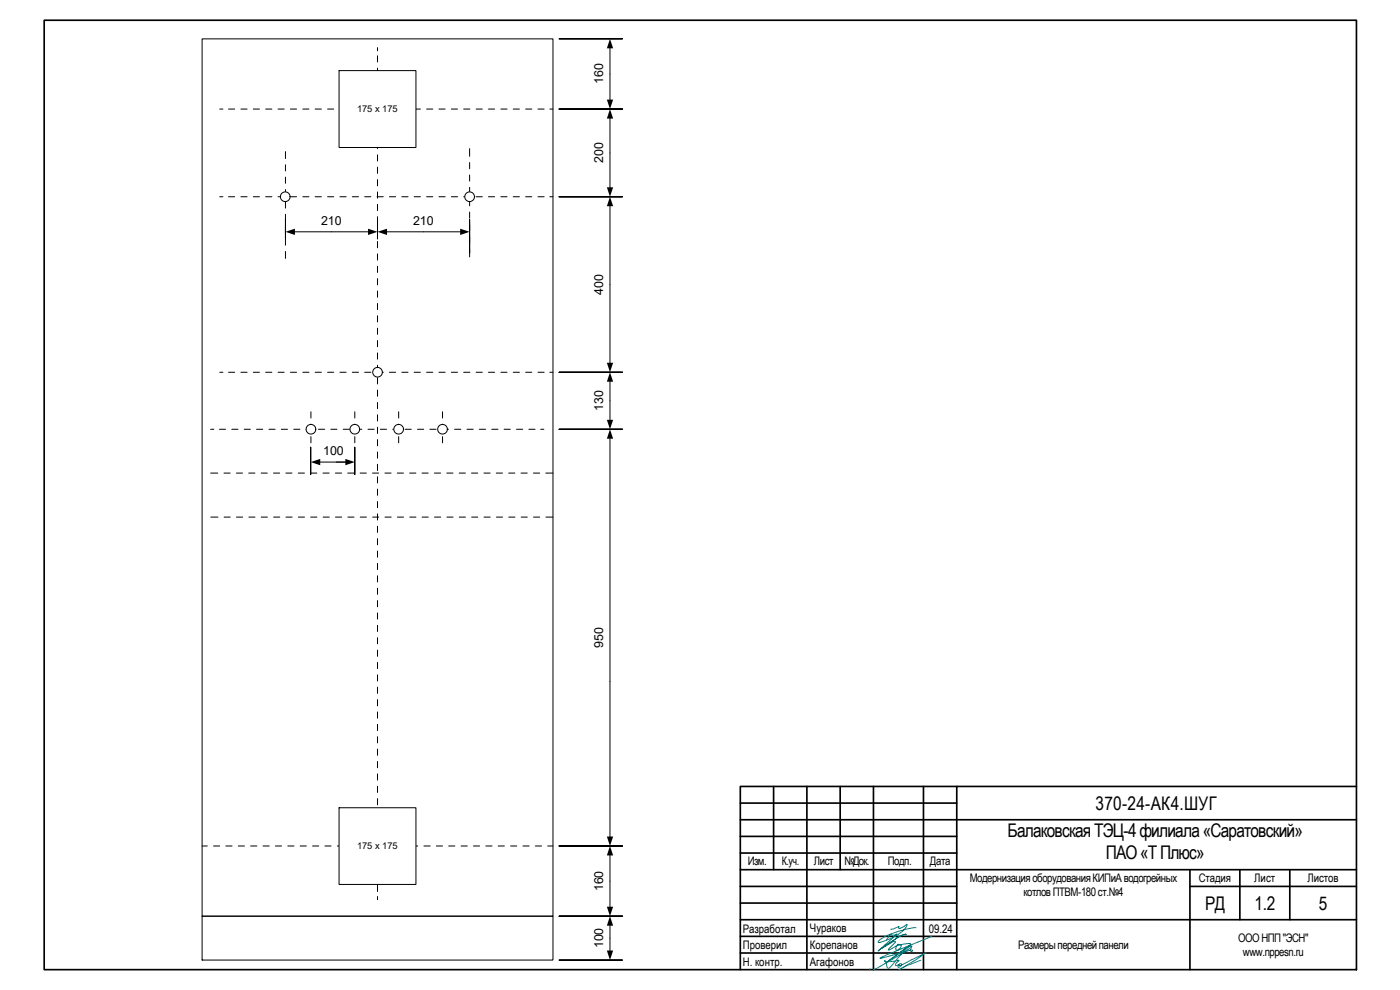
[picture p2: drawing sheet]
<svg xmlns="http://www.w3.org/2000/svg" width="420mm" height="297mm" viewBox="0 0 420 297" stroke-linecap="round" stroke-linejoin="round" font-family="sans-serif">
<g fill="none" stroke="#000" stroke-width=".5">
<path d="M13.3 6.1h393.8v284.8h-393.8zM232.2 236v24.9M242.2 236v54.9M252.1 236v24.9M262.1 236v54.9M277.1 236v54.9M287.1 236v54.9M407.1 236h-184.9v54.9M222.2 246h184.9M222.2 241h64.9M222.2 251h64.9M222.2 255.9h64.9"/>
<path d="M222.2 260.9h184.9M222.2 266h64.9M222.2 271h64.9M357.1 260.9v30M357.1 266h50M372.1 260.9v15M387.1 260.9v15M407.1 275.9h-184.9M222.2 285.9h64.9M222.2 280.9h64.9"/>
</g>
<path d="M274.9 278.4a22.7 22.7 0 0 0-11.2 3.9l-.1 .5a14.5 14.5 0 0 0 8.4-4.7l.2-.8-2.1 1.3a.29 .29 0 0 1-.4-.2 .29 .29 0 0 1 .1-.4l-2.5 .8M261.1 290.7l-.1 .3M269.8 291l4.7-2.8 3.4-2.4-5.4 2.8a3.8 3.8 0 0 1-2.6 1 .37 .37 0 0 1 .3-.5 .37 .37 0 0 1 .4 .5 .6 .6 0 0 1-.4 .6 .6 .6 0 0 1-.7-.3l.3-.4-.9 .3a.54 .54 0 0 1-.2-.6 .54 .54 0 0 1 .5-.4 .51 .51 0 0 0 .5-.7h-.1a7.5 7.5 0 0 1-4.2 .2l.1-.1a1.25 1.25 0 0 1 .6 1.5 .57 .57 0 0 0 .3 .8 .57 .57 0 0 0 .7-.2l1.5-1.8a14.9 14.9 0 0 1 4.9-4.7v.3l-3.2 2.3-8.2 4.6M276.4 288.1l-3.8 1.4-2.8 1.5M279.6 281l-15.5 6.5 .2 .1 9.1-2.6 .5 .2-.2 .3-.3-.1-.2-.3 .3-.6a.49 .49 0 0 0-.1-.5 .49 .49 0 0 0-.5-.1l-7.1 5 7.5-5.7-.6-.1-3.4 .5a.62 .62 0 0 1 1-.1 .62 .62 0 0 1-.2 1l-1 .6-.3-.4 .3-1-2.1 1.3h-.4l2.1-2.2v-.3l-.2-.1-3.9 2.1 5.4-3.6 1.9-.6-1.9 .6-6.5 4.4 5.7-5.1-1.1 .4-.9-.3-1.1 1.6" fill="none" stroke="#008080" stroke-width=".3"/>
<g fill="none" stroke="#000" stroke-width=".3">
<path d="M113.3 14.3v.9M113.3 16.7v1.9M65.9 32.7h1M68.6 32.7h1.8M72.3 32.7h1.9M76 32.7h1.9M79.7 32.7h1.9M83.4 32.7h1.9M87.2 32.7h1.8M90.9 32.7h1.8M94.6 32.7h1.8M98.3 32.7h1.8"/>
<path d="M102 32.7h1.9M105.7 32.7h1.9M109.4 32.7h1.9M113.2 32.7h1.8M113.3 20.4v1.9M113.3 24.2v1.8M113.3 27.9v1.8M113.3 31.6v1.9M113.3 35.3v1.9M113.3 39v1.9M116.9 32.7h1.8M120.6 32.7h1.9"/>
<path d="M124.3 32.7h1.9M128 32.7h1.9M131.7 32.7h1.9M135.5 32.7h1.8M139.2 32.7h1.8M142.9 32.7h1.8M146.6 32.7h1.9M150.3 32.7h1.9M154 32.7h1.9M157.7 32.7h1.9M161.4 32.7h1.9M165 32.7h1"/>
<path d="M65.9 59h1M68.6 59h1.8M72.3 59h1.9M76 59h1.9M79.7 59h1.9M83.4 59h1.9M85.7 45.5v2.1M85.7 49.4v1.9M85.7 53.1v1.9M85.7 56.9v1.8M87.2 59h1.8M90.9 59h1.8"/>
<path d="M94.6 59h1.8M98.3 59h1.8M102 59h1.9M105.7 59h1.9M109.4 59h1.9M113.2 59h1.8M113.3 42.7v1.9M113.3 46.5v1.8M113.3 50.2v1.8M113.3 53.9v1.9M113.3 57.6v1.9M116.9 59h1.8"/>
<path d="M120.6 59h1.9M124.3 59h1.9M128 59h1.9M131.7 59h1.9M135.5 59h1.8M139.2 59h1.8M140.9 44.6v2.3M140.9 48.8v1.8M140.9 52.5v1.8M140.9 56.2v1.9M140.9 59.9v1.9M142.9 59h1.8"/>
<path d="M146.6 59h1.9M150.3 59h1.9M154 59h1.9M157.7 59h1.9M161.4 59h1.9M165 59h1M85.7 60.6v1.8M85.7 64.3v1.8M85.7 68v1.9M85.7 71.7v1.9M85.7 75.4v2.1M113.3 61.3v1.9"/>
<path d="M113.3 65v1.9M113.3 68.7v1.9M113.3 72.5v1.8M113.3 76.2v1.8M113.3 79.9v1.8M140.9 63.6v1.9M140.9 67.4v1.8M140.9 71.1v1.8M140.9 74.8v2.3M113.3 83.6v1.9M113.3 87.3v1.9M113.3 91v1.9"/>
<path d="M113.3 94.7v1.9M113.3 98.5v1.8M113.3 102.2v1.8M113.3 105.9v1.9M113.3 109.6v1.9M113.3 113.3v1.9M113.3 117v1.9M113.3 120.8v1.8M113.3 124.5v1.8M113.3 128.2v1.8M113.3 131.9v1.9M113.3 135.6v1.9"/>
<path d="M113.3 139.3v1.9M113.3 143v1.9M113.3 146.7v1.9M113.3 150.5v1.8M113.3 154.2v1.8M113.3 157.9v1.9M113.3 161.6v1.9M113.3 165.3v1.9M113.3 169v1.9M113.3 172.8v1.8M113.3 176.5v1.8M113.3 180.2v1.9"/>
<path d="M113.3 183.9v1.9M113.3 187.6v1.9M113.3 191.3v1.9M113.3 195.1v1.8M113.3 198.8v1.8M113.3 202.5v1.8M113.3 206.2v1.8M113.3 209.9v1.9M113.3 213.6v1.9M113.3 217.3v1.9M113.3 221v1.9M113.3 224.8v1.8"/>
<path d="M113.3 228.5v1.8M113.3 232.2v1.9M113.3 235.9v1.9M113.3 239.6v1.9M60.7 253.8h1.5M64.1 253.8h1.8M67.8 253.8h1.8M71.5 253.8h1.9M75.2 253.8h1.9M78.9 253.8h1.9M82.6 253.8h1.9M86.4 253.8h1.8"/>
<path d="M90.1 253.8h1.8M93.8 253.8h1.9M97.5 253.8h1.9M101.2 253.8h1.9M104.9 253.8h1.9M108.7 253.8h1.8M112.4 253.8h1.8M113.3 243.3v1.9M113.3 247.1v1.8M113.3 250.8v1.8M113.3 254.5v1.8M113.3 258.2v1.9"/>
<path d="M116.1 253.8h1.9M119.8 253.8h1.9M123.5 253.8h1.9M127.2 253.8h1.9M130.9 253.8h1.9M134.7 253.8h1.8M138.4 253.8h1.8M142.1 253.8h1.8M145.8 253.8h1.9M149.5 253.8h1.9M153.2 253.8h1.9M156.9 253.8h1.9"/>
<path d="M160.7 253.8h1.8M164.4 253.8h1.6M113.3 261.9v1.9M113.3 265.6v1.9M113.3 269v.9"/>
</g>
<path d="M101.8 21.2h23v23.1h-23z" fill="#fff"/>
<path d="M101.8 21.2h23v23.1h-23z" fill="none" stroke="#000" stroke-width=".3"/>
<path d="M101.8 242.4h23v23h-23z" fill="#fff"/>
<path d="M101.8 242.4h23v23h-23z" fill="none" stroke="#000" stroke-width=".3"/>
<circle cx="140.9" cy="59" r="1.45" fill="#fff"/>
<circle cx="140.9" cy="59" r="1.45" fill="none" stroke="#000" stroke-width=".3"/>
<circle cx="85.6" cy="59" r="1.45" fill="#fff"/>
<g fill="none" stroke="#000" stroke-width=".3">
<path d="M65.9 111.7h1M68.6 111.7h1.8M72.3 111.7h1.9M76 111.7h1.9M79.7 111.7h1.9M83.4 111.7h1.9M87.2 111.7h1.8M90.9 111.7h1.8M94.6 111.7h1.8M98.3 111.7h1.8M102 111.7h1.9M105.7 111.7h1.9"/>
<path d="M109.4 111.7h1.9M113.2 111.7h1.8M116.9 111.7h1.8M120.6 111.7h1.9M124.3 111.7h1.9M128 111.7h1.9M131.7 111.7h1.9M135.5 111.7h1.8M139.2 111.7h1.8M142.9 111.7h1.8M146.6 111.7h1.9M150.3 111.7h1.9"/>
<path d="M154 111.7h1.9M157.7 111.7h1.9M161.4 111.7h1.9M165 111.7h1"/>
<circle cx="85.6" cy="59" r="1.45"/>
</g>
<circle cx="113.3" cy="111.7" r="1.45" fill="#fff"/>
<g fill="none" stroke="#000" stroke-width=".3">
<path d="M63.2 128.8h1M65.9 128.8h1.8M69.6 128.8h1.8M73.3 128.8h1.8M77 128.8h1.9M80.7 128.8h1.9M84.4 128.8h1.9M88.1 128.8h1.9M91.9 128.8h1.8M93.3 123.5v1.9M93.3 127.3v1.8M93.3 131v1.9"/>
<path d="M95.6 128.8h1.8M99.3 128.8h1.8M103 128.8h1.9M106.5 123.5v1.9M106.5 127.3v1.8M106.5 131v1.9M106.7 128.8h1.9M110.4 128.8h1.9M114.1 128.8h1.9M117.9 128.8h1.8M119.6 123.5v1.9M119.6 127.3v1.8"/>
<path d="M119.6 131v1.9M121.6 128.8h1.8M125.3 128.8h1.9M129 128.8h1.9M132.7 128.8h1.9M132.8 123.5v1.9M132.8 127.3v1.8M132.8 131v1.9M136.4 128.8h1.9M140.2 128.8h1.8M143.9 128.8h1.8M147.6 128.8h1.8"/>
<path d="M151.3 128.8h1.9M155 128.8h1.9M158.7 128.8h1.9M162.3 128.8h.9M63.2 141.9h2.2M63.3 155.2h2.1M67.2 141.9h1.9M67.3 155.2h1.8M70.9 141.9h1.9M71 155.2h1.8M74.6 141.9h1.9M74.7 155.2h1.8"/>
<path d="M78.4 141.9h1.8M78.4 155.2h1.9M82.1 141.9h1.8M82.1 155.2h1.9M85.8 141.9h1.8M85.8 155.2h1.9M89.5 141.9h1.9M89.5 155.2h1.9M93.2 141.9h1.9M93.2 155.2h1.9M96.9 141.9h1.9M97 155.2h1.8"/>
<path d="M100.7 141.9h1.8M100.7 155.2h1.8M104.4 141.9h1.8M104.4 155.2h1.8M108.1 141.9h1.8M108.1 155.2h1.9M111.8 141.9h1.9M111.8 155.2h1.9M115.5 141.9h1.9M115.5 155.2h1.9M119.2 141.9h1.9M119.3 155.2h1.8"/>
<path d="M122.9 141.9h1.9M123 155.2h1.8M126.7 141.9h1.8M126.7 155.2h1.8M130.4 141.9h1.8M130.4 155.2h1.9M134.1 141.9h1.8M134.1 155.2h1.9M137.8 141.9h1.9M137.8 155.2h1.9M141.5 141.9h1.9M141.6 155.2h1.8"/>
<path d="M145.2 141.9h1.9M145.3 155.2h1.8M148.9 141.9h1.9M149 155.2h1.8M152.7 141.9h1.8M152.7 155.2h1.8M156.4 141.9h1.8M156.4 155.2h1.9M160.1 141.9h1.9M160.1 155.2h1.9M163.8 141.9h2.2M163.8 155.2h2.2"/>
<circle cx="113.3" cy="111.7" r="1.45"/>
</g>
<circle cx="132.8" cy="128.8" r="1.45" fill="#fff"/>
<circle cx="132.8" cy="128.8" r="1.45" fill="none" stroke="#000" stroke-width=".3"/>
<circle cx="119.6" cy="128.8" r="1.45" fill="#fff"/>
<circle cx="119.6" cy="128.8" r="1.45" fill="none" stroke="#000" stroke-width=".3"/>
<circle cx="106.5" cy="128.8" r="1.44" fill="#fff"/>
<circle cx="106.5" cy="128.8" r="1.45" fill="none" stroke="#000" stroke-width=".3"/>
<circle cx="93.3" cy="128.8" r="1.45" fill="#fff"/>
<g fill="none" stroke="#000" stroke-width=".3">
<path d="M60.7 11.7h105.3v263.2h-105.3zM183.1 35.3v21.2M186.8 32.7h-19h19M186.8 59h-19h19M60.7 274.9h105.3v13.2h-105.3z"/>
<circle cx="93.3" cy="128.8" r="1.45"/>
</g>
<path d="M183.1 32.7l.9 2.9h-1.9zM182.1 56.2h1.9l-.9 2.8z" fill="#000"/>
<path d="M176.9 42.3h5.4v7.1h-5.4z" fill="#fff"/>
<path d="M186.8 59h-19h19M183.1 61.7v47.4M186.8 111.7h-19h19" fill="none" stroke="#000" stroke-width=".3"/>
<path d="M183.1 59l.9 2.9h-1.9zM182.1 108.8h1.9l-.9 2.9z" fill="#000"/>
<path d="M176.9 81.8h5.4v7.2h-5.4z" fill="#fff"/>
<path d="M186.8 128.8h-19h19M183.1 277.5v7.9M186.8 274.9h-19h19M186.8 288.1h-19h19" fill="none" stroke="#000" stroke-width=".3"/>
<path d="M183.1 274.9l.9 2.8h-1.9zM182.1 285.2h1.9l-.9 2.9z" fill="#000"/>
<path d="M176.9 277.9h5.4v7.1h-5.4z" fill="#fff"/>
<path d="M183.1 256.5v15.8M186.8 253.8h-19h19M186.8 274.9h-19h19" fill="none" stroke="#000" stroke-width=".3"/>
<path d="M183.1 253.8l.9 2.9h-1.9zM182.1 272.1h1.9l-.9 2.8z" fill="#000"/>
<path d="M176.9 260.8h5.4v7.1h-5.4z" fill="#fff"/>
<path d="M183.1 131.6v119.7M186.8 253.8h-19h19" fill="none" stroke="#000" stroke-width=".3"/>
<path d="M183.1 128.8l.9 2.8h-1.9zM182.1 251h1.9l-.9 2.8z" fill="#000"/>
<path d="M176.9 187.7h5.4v7.1h-5.4z" fill="#fff"/>
<path d="M183.1 114.3v11.9M186.8 111.7h-19h19M186.8 128.8h-19h19" fill="none" stroke="#000" stroke-width=".3"/>
<path d="M183.1 111.7l.9 2.8h-1.9zM182.1 126h1.9l-.9 2.8z" fill="#000"/>
<path d="M176.9 116.7h5.4v7.1h-5.4z" fill="#fff"/>
<path d="M183.1 14.2v15.9M186.8 11.7h-19h19M186.8 32.7h-19h19" fill="none" stroke="#000" stroke-width=".3"/>
<path d="M183.1 11.7l.9 2.8h-1.9zM182.1 29.9h1.9l-.9 2.8z" fill="#000"/>
<path d="M176.9 18.6h5.4v7.2h-5.4z" fill="#fff"/>
<path d="M85.7 65.9v5.8v-5.8M88.3 69.6h22.4M113.3 65.9v4.7v-4.7" fill="none" stroke="#000" stroke-width=".3"/>
<path d="M85.7 69.6l2.8-1v1.9zM110.5 68.6l2.8 1-2.8 .9z" fill="#000"/>
<path d="M95.9 63.4h7.1v5.4h-7.1z" fill="#fff"/>
<path d="M100.9 138.6h3M93.2 142.4v-8.2v8.2M106.5 142.4v-8.2v8.2" fill="none" stroke="#000" stroke-width=".3"/>
<path d="M103.6 137.7l2.9 .9-2.9 1z" fill="#000"/>
<path d="M97.7 132.5h5.1v5.4h-5.1z" fill="#fff"/>
<path d="M113.3 65.9v5.8v-5.8M115.9 69.6h22.4M140.9 65.9v10v-10" fill="none" stroke="#000" stroke-width=".3"/>
<path d="M113.3 69.6l2.9-1v1.9zM138.1 68.6l2.8 1-2.8 .9z" fill="#000"/>
<path d="M123.6 63.4h7.1v5.4h-7.1z" fill="#fff"/>
<path d="M95.9 138.6h7.7" fill="none" stroke="#000" stroke-width=".3"/>
<path d="M93.2 138.6l2.9-.9v1.9z" fill="#000"/>
<g font-size="5.7">
<text x="328.8" y="243">370-24-АК4.ШУГ</text>
<text x="302.4" y="251.2">БалаковскаяТЭЦ-4филиала«Саратовский»</text>
<text x="331.9" y="257.8">ПАО«ТПлюс»</text>
<text x="361.7" y="272.9">РД</text>
<text x="376.5" y="272.9">1.2</text>
<text x="395.8" y="272.9">5</text>
</g>
<g font-size="3.7">
<text x="181" y="25.3" transform="rotate(-90 181 25.3)">160</text>
<text x="181" y="48.9" transform="rotate(-90 181 48.9)">200</text>
<text x="96.4" y="67.5">210</text>
<text x="124" y="67.5">210</text>
<text x="181" y="88.4" transform="rotate(-90 181 88.4)">400</text>
<text x="181" y="123.3" transform="rotate(-90 181 123.3)">130</text>
<text x="97" y="136.6">100</text>
<text x="181" y="194.3" transform="rotate(-90 181 194.3)">950</text>
<text x="181" y="267.4" transform="rotate(-90 181 267.4)">160</text>
<text x="181" y="284.5" transform="rotate(-90 181 284.5)">100</text>
</g>
<g font-size="3.5">
<text x="224.4" y="259.7">Изм.</text>
<text x="234.7" y="259.7">К.уч.</text>
<text x="244.3" y="259.7">Лист</text>
<text x="253.4" y="259.7">№Док.</text>
<text x="266.4" y="259.7">Подп.</text>
<text x="279" y="259.7">Дата</text>
<text x="291.1" y="264.7">МодернизацияоборудованияКИПиАводогрейных</text>
<text x="307.2" y="268.8">котловПТВМ-180ст.№4</text>
<text x="359.8" y="264.7">Стадия</text>
<text x="376.4" y="264.7">Лист</text>
<text x="392.4" y="264.7">Листов</text>
<text x="222.9" y="279.9">Разработал</text>
<text x="243.1" y="279.7">Чураков</text>
<text x="278.8" y="279.9">09.24</text>
<text x="222.9" y="284.8">Проверил</text>
<text x="243.1" y="284.8">Корепанов</text>
<text x="305.6" y="284.7">Размерыпереднейпанели</text>
<text x="371.6" y="282.6">ОООНПП&quot;ЭСН&quot;</text>
<text x="373" y="286.7">www.nppesn.ru</text>
<text x="222.9" y="289.8">Н. контр.</text>
<text x="243.1" y="289.9">Агафонов</text>
</g>
<g font-size="2.8">
<text x="107.2" y="33.5">175 х 175</text>
<text x="107.2" y="254.7">175 х 175</text>
</g>
</svg>
